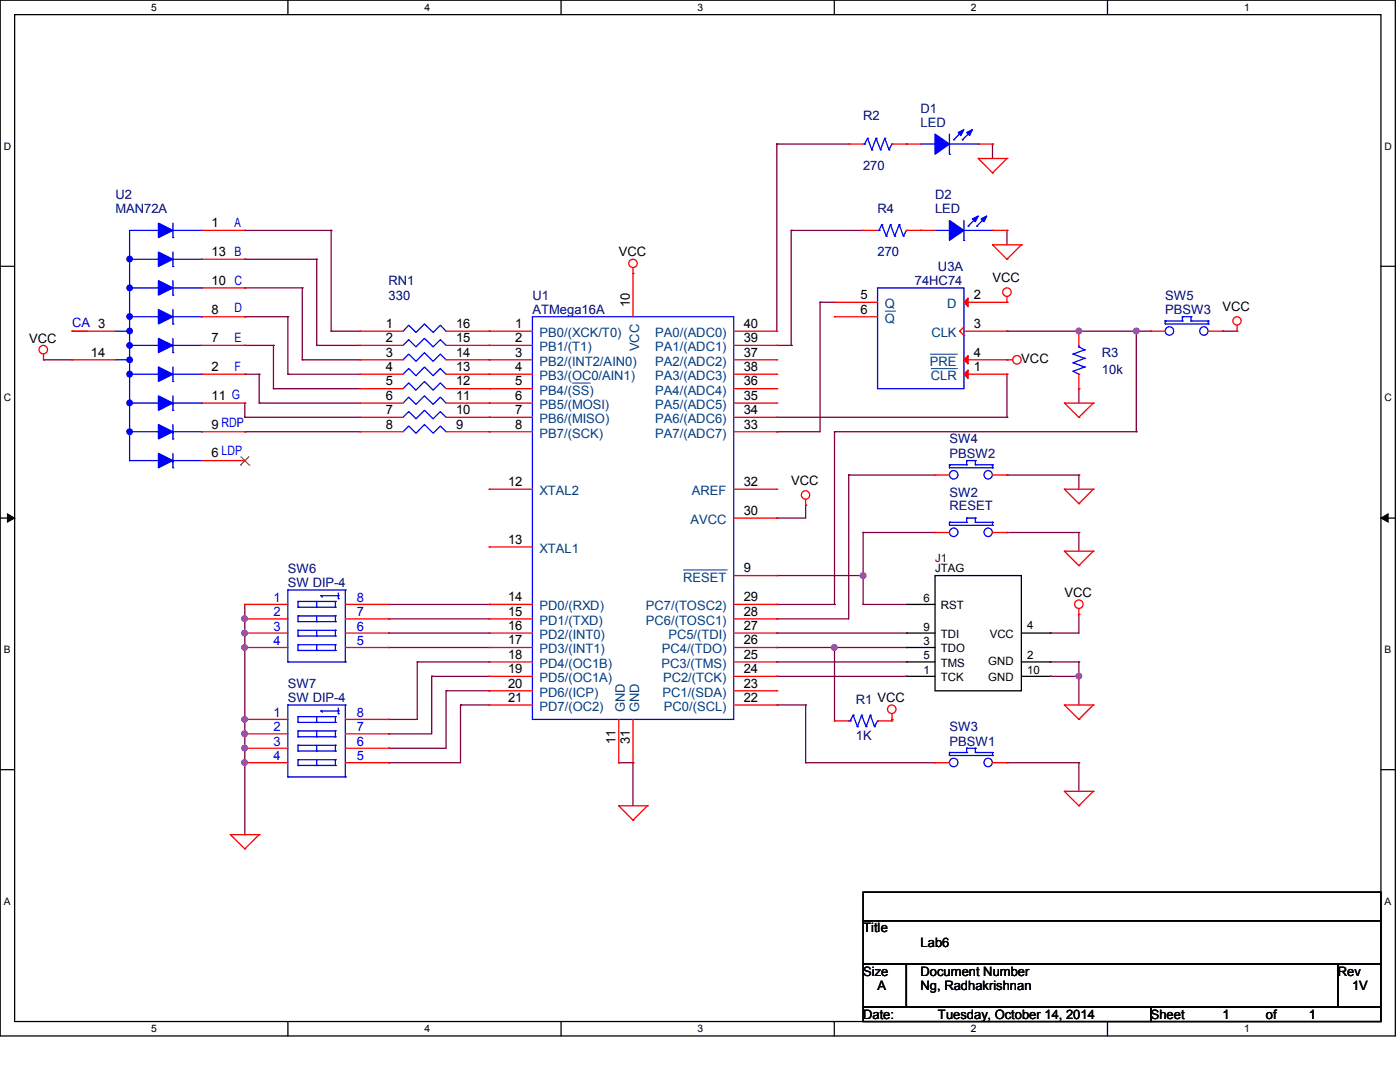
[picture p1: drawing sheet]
<svg xmlns="http://www.w3.org/2000/svg" width="279mm" height="216mm" viewBox="0 0 279 216" stroke-linecap="round" stroke-linejoin="round" font-family="sans-serif">
<path d="M0 0h278.5v206.7h-278.5zM2.9 2.9h272.7v200.9h-272.7z" fill="none" stroke="#000" stroke-width=".25"/>
<g fill="#fff">
<path d="M30.2 .3h1.1v2.3h-1.1z"/>
<path d="M30.2 204.1h1.1v2.3h-1.1z"/>
</g>
<path d="M57.4 0v2.9M57.4 203.8v2.9" fill="none" stroke="#000" stroke-width=".25"/>
<g fill="#fff">
<path d="M84.7 .3h1.1v2.3h-1.1z"/>
<path d="M84.7 204.1h1.1v2.3h-1.1z"/>
</g>
<path d="M112 0v2.9M112 203.8v2.9" fill="none" stroke="#000" stroke-width=".25"/>
<g fill="#fff">
<path d="M139.2 .3h1.1v2.3h-1.1z"/>
<path d="M139.2 204.1h1.1v2.3h-1.1z"/>
</g>
<path d="M166.5 0v2.9M166.5 203.8v2.9" fill="none" stroke="#000" stroke-width=".25"/>
<g fill="#fff">
<path d="M193.8 .3h1.1v2.3h-1.1z"/>
<path d="M193.8 204.1h1.1v2.3h-1.1z"/>
</g>
<path d="M221 0v2.9M221 203.8v2.9" fill="none" stroke="#000" stroke-width=".25"/>
<g fill="#fff">
<path d="M248.3 .3h1.1v2.3h-1.1z"/>
<path d="M248.3 204.1h1.1v2.3h-1.1z"/>
<path d="M.8 28h1.4v2.3h-1.4z"/>
<path d="M276.3 28h1.4v2.3h-1.4z"/>
<path d="M.8 78.2h1.4v2.3h-1.4z"/>
<path d="M276.3 78.2h1.4v2.3h-1.4z"/>
</g>
<path d="M0 53.1h2.9M275.6 53.1h2.9" fill="none" stroke="#000" stroke-width=".25"/>
<g fill="#fff">
<path d="M.8 128.5h1.3v2.2h-1.3z"/>
<path d="M276.3 128.5h1.3v2.2h-1.3z"/>
</g>
<path d="M0 103.4h2.9M275.6 103.4h2.9" fill="none" stroke="#000" stroke-width=".25"/>
<path d="M1.5 102.5l1.4 .9-1.4 .8zM275.6 103.4l1.4-.9v1.7z" fill="#000" stroke="#000" stroke-width=".2"/>
<g fill="#fff">
<path d="M.8 178.7h1.3v2.2h-1.3z"/>
<path d="M276.3 178.7h1.3v2.2h-1.3z"/>
</g>
<g fill="none" stroke="#000" stroke-width=".25">
<path d="M186.6 114.9h17.2v22.9h-17.2zM180.9 120.6h.1M180.9 126.3h.1M180.9 129.2h.1M180.9 132.1h.1M180.9 135h.1M180.9 120.6h5.7M180.9 126.3h5.7M180.9 129.2h5.7M180.9 132.1h5.7M180.9 135h5.7M203.8 126.3h5.8"/>
<path d="M203.8 132.1h5.8M203.8 135h5.8M209.6 126.3h.1M209.6 132.1h.1M209.6 135h.1M0 153.6h2.9M275.6 153.6h2.9M172.3 178h103.3v5.7h-103.3zM172.3 183.7h103.3v8.7h-103.3zM172.3 192.4h8.6v8.6h-8.6zM180.9 192.4h86.1v8.6h-86.1zM267 192.4h8.6v8.6h-8.6z"/>
<path d="M172.3 201h57.4v2.8h-57.4zM229.7 201h45.9v2.8h-45.9z"/>
</g>
<g fill="none" stroke="#800040" stroke-width=".25">
<path d="M155 28.7h.1M155 28.7v37.4M155 28.7h14.4M198.1 28.7h.1M198.1 28.7v2.9M48.9 57.4h.1M48.9 51.7h.1M48.9 46h.1M48.9 57.4h11.4M48.9 51.7h14.3M48.9 46h17.2M60.3 57.4h.1"/>
<path d="M60.3 57.4v14.4M63.2 51.7h.1M63.2 51.7v17.2M66.1 46h.1M66.1 46v20.1M157.9 46h.1M157.9 46h14.4M157.9 46v22.9M201 46h.1M201 46v2.9M8.7 71.8h.1M8.7 71.8h5.7"/>
<path d="M14.4 66.1h.1M14.4 66.1h3.2M48.9 74.7h.1M48.9 68.9h.1M48.9 63.2h.1M48.9 74.7h2.8M48.9 68.9h5.7M48.9 63.2h8.5M51.7 74.7h.1M51.7 74.7v5.7M54.6 68.9h.1M54.6 77.6h.1"/>
<path d="M54.6 68.9v8.7M54.6 77.6h17.2M57.4 63.2h.1M57.4 74.7h.1M57.4 74.7h14.4M57.4 63.2v11.5M60.3 71.8h.1M60.3 71.8h11.5M63.2 68.9h.1M63.2 68.9h8.6M66.1 66.1h.1M66.1 66.1h5.7"/>
<path d="M155 68.9h2.9M157.9 68.9h.1M163.7 60.3h.1M163.7 60.3v25.8h-8.7M163.7 60.3h2.8M201 66.1h.1M201 74.7h.1M201 66.1h28.7M201 74.7v8.6M215.3 77.6h.1M215.3 77.6v2.8M226.8 66.1h.1"/>
<path d="M226.8 66.1v20M229.7 66.1h.1M244 66.1h.1M244 66.1h2.9M48.9 80.4h.1M48.9 83.3h.1M48.9 86.1h.1M48.9 80.4v2.9M48.9 83.3h22.9M48.9 86.1h22.9M51.7 80.4h.1M51.7 80.4h20.1"/>
<path d="M155 86.1h.1M155 83.3h46M166.5 86.1h.1M166.5 86.1h60.3M166.5 86.1v34.5M169.4 94.8h.1M169.4 94.8v28.7h-14.4M169.4 94.8h17.2M201 94.8h.1M201 83.3h.1M201 94.8h14.3M215.3 94.8h.1"/>
<path d="M215.3 94.8v2.8M226.8 86.1h.1M155 103.4h.1M155 114.9h.1M155 114.9h17.3M160.8 100.8h.1M160.8 100.8v2.6h-5.8M172.3 106.3h.1M172.3 114.9h.1M172.3 106.3v14.3M172.3 106.3h14.3M201 106.3h.1"/>
<path d="M201 106.3h14.3M215.3 106.3h.1M215.3 106.3v3.7M48.9 123.5h.1M48.9 126.3h.1M48.9 129.2h.1M48.9 120.6v45.9M77.6 123.5h.1M77.6 126.3h.1M77.6 129.2h.1M77.6 123.5h20M77.6 129.2h20"/>
<path d="M77.6 120.6h20M77.6 126.3h20M83.3 132.1h.1M83.3 132.1v11.5h-5.7M83.3 132.1h14.3M86.1 135h.1M86.1 135v11.4h-8.5M86.1 135h11.5M89 137.8h.1M89 137.8v11.5h-11.4M89 137.8h8.6M97.6 120.6h.1"/>
<path d="M97.6 132.1h.1M97.6 137.8h.1M155 123.5h.1M155 129.2h.1M155 126.3h.1M155 132.1h.1M155 135h.1M155 120.6h.1M155 129.2h25.9M155 120.6h11.5M155 126.3h25.9M155 132.1h25.9"/>
<path d="M155 135h25.9M166.5 129.2h.1M166.5 120.6h.1M166.5 129.2v14.6M172.3 120.6h.1M172.3 120.6h8.6M209.6 126.3h.1M209.6 132.1h.1M209.6 135h.1M209.6 132.1h5.7M209.6 135h5.7M215.3 122.6h.1"/>
<path d="M215.3 132.1h.1M215.3 135h.1M215.3 122.6v3.7h-5.7M215.3 132.1v8.6M48.9 143.6h.1M48.9 146.4h.1M48.9 149.3h.1M48.9 152.2h.1M77.6 143.6h.1M77.6 146.4h.1M77.6 149.3h.1M77.6 152.2h.1"/>
<path d="M91.9 140.7h.1M91.9 140.7h5.7M91.9 140.7v11.5h-14.3M123.5 152.2h.1M123.5 152.2h2.8M126.3 152.2h.1M126.3 152.2v8.6M155 140.7h.1M155 140.7h5.8M160.8 140.7h.1M160.8 152.2h.1M160.8 140.7v11.5"/>
<path d="M160.8 152.2h25.8M178 143.6h.1M178 143.6v.2M201 152.2h.1M201 152.2h14.3M215.3 152.2h.1M215.3 152.2v5.7M48.9 166.5h.1"/>
</g>
<g fill="#f0f" stroke="#f0f" stroke-width=".25">
<circle cx="166.5" cy="129.2" r=".55"/>
<circle cx="172.3" cy="114.9" r=".55"/>
<circle cx="215.3" cy="134.9" r=".55"/>
<circle cx="215.3" cy="66" r=".55"/>
<circle cx="48.8" cy="123.4" r=".55"/>
<circle cx="48.8" cy="126.3" r=".55"/>
<circle cx="48.8" cy="129.2" r=".55"/>
<circle cx="48.8" cy="143.6" r=".55"/>
<circle cx="48.8" cy="146.4" r=".56"/>
<circle cx="48.8" cy="149.3" r=".55"/>
<circle cx="48.8" cy="152.1" r=".55"/>
<circle cx="226.8" cy="66" r=".55"/>
</g>
<g fill="none" stroke="#f00" stroke-width=".25">
<path d="M169.4 28.7h.1M169.4 28.7h2.9M178 28.7h5.7M180.9 28.7h.1M195.2 31.6h.1M195.2 31.6h5.8M195.2 31.6l2.9 2.9M195.2 28.7h2.9M198.1 34.5h.1M198.1 28.7h.1M201 31.6h.1M201 31.6l-2.9 2.9"/>
<path d="M40.2 46h8.7M40.2 51.7h8.7M40.2 57.4h8.7M48.9 46h.1M48.9 51.7h.1M48.9 57.4h.1M126.3 54.6h.1M126.3 53.4v9.8M172.3 46h.1M172.3 46h2.8M180.9 46h5.7M183.7 46h.1"/>
<path d="M198.1 48.9h.1M198.1 48.9h5.7M198.1 48.9l2.9 2.8M198.1 46h2.9M201 51.7h.1M201 46h.1M201 59.2v1.1M203.8 48.9h.1M203.8 48.9l-2.8 2.8M8.7 71.8h.1M8.7 70.7v1.1M14.4 66.1h.1"/>
<path d="M14.4 71.8h.1M14.4 71.8h8.6M14.4 66.1h8.6M40.2 63.2h8.7M40.2 74.7h8.7M40.2 68.9h8.7M48.9 63.2h.1M48.9 68.9h.1M48.9 74.7h.1M71.8 66.1h.1M71.8 68.9h.1M71.8 71.8h.1"/>
<path d="M71.8 74.7h.1M71.8 77.6h.1M71.8 71.8h8.6M71.8 66.1h8.6M71.8 74.7h8.6M71.8 68.9h8.6M71.8 77.6h8.6M89 71.8h17.3M89 66.1h17.3M89 74.7h17.3M89 68.9h17.3M89 77.6h17.3"/>
<path d="M97.6 77.6h.1M97.6 74.7h.1M97.6 71.8h.1M97.6 68.9h.1M97.6 66.1h.1M146.4 71.8h8.6M146.4 66.1h8.6M146.4 74.7h8.6M146.4 68.9h8.6M146.4 77.6h8.6M155 77.6h.1M155 71.8h.1"/>
<path d="M155 74.7h.1M155 68.9h.1M155 66.1h.1M166.5 60.3h.1M166.5 63.2h.1M166.5 60.3h8.6M166.5 63.2h8.6M191.5 66.1h.1M191.5 66.1l.9 .8M192.4 66.9h.1M192.4 71.8h9.7M192.4 60.3h8.6"/>
<path d="M192.4 65.2l-.9 .9M192.4 66.1h8.6M192.4 74.7h8.6M201 60.3h.1M201 71.8h.1M201 66.1h.1M201 74.7h.1M215.3 77.6h.1M215.3 66.1h.1M215.3 66.1v2.8M215.3 74.7v2.9M229.7 66.1h.1"/>
<path d="M229.7 66.1h2.8M241.1 66.1h2.9M244 66.1h.1M246.9 66.1h.1M246.9 64.9v1.2M40.2 80.4h8.7M40.2 86.1h8.7M40.2 91.9h8.7M48.9 80.4h.1M48.9 86.1h.1M48.9 91.9h.1M71.8 80.4h.1"/>
<path d="M71.8 83.3h.1M71.8 86.1h.1M71.8 80.4h8.6M71.8 83.3h8.6M71.8 86.1h8.6M89 80.4h17.3M89 83.3h17.3M89 86.1h17.3M97.6 86.1h.1M97.6 83.3h.1M97.6 80.4h.1M97.6 97.6h.1"/>
<path d="M97.6 97.6h8.7M146.4 97.6h8.6M146.4 80.4h8.6M146.4 83.3h8.6M146.4 86.1h8.6M155 86.1h.1M155 83.3h.1M155 80.4h.1M155 97.6h.1M160.8 99.7v1.1M186.6 94.8h.1M186.6 94.8h2.9"/>
<path d="M198.1 94.8h2.9M201 94.8h.1M212.4 97.6h.1M212.4 80.4h.1M212.4 97.6h5.8M212.4 97.6l2.9 2.9M212.4 80.4h5.8M212.4 80.4l2.9 2.9M215.3 83.3h.1M218.2 97.6h.1M218.2 80.4h.1M218.2 97.6l-2.9 2.9"/>
<path d="M218.2 80.4l-2.9 2.9M97.6 109.1h.1M97.6 109.1h8.7M146.4 114.9h8.6M146.4 103.4h8.6M155 114.9h.1M155 103.4h.1M160.8 100.8h.1M186.6 106.3h.1M186.6 106.3h2.9M198.1 106.3h2.9M201 106.3h.1"/>
<path d="M212.4 110h.1M212.4 110h5.8M212.4 110l2.9 2.9M215.3 100.5h.1M215.3 112.9h.1M218.2 110h.1M218.2 110l-2.9 2.9M48.9 120.6h.1M48.9 123.5h.1M48.9 126.3h.1M48.9 129.2h.1M48.9 120.6h8.5"/>
<path d="M48.9 123.5h8.5M48.9 126.3h8.5M48.9 129.2h8.5M68.9 120.6h8.7M68.9 123.5h8.7M68.9 126.3h8.7M68.9 129.2h8.7M77.6 120.6h.1M77.6 126.3h.1M77.6 129.2h.1M77.6 123.5h.1M97.6 120.6h.1"/>
<path d="M97.6 123.5h.1M97.6 126.3h.1M97.6 129.2h.1M97.6 132.1h.1M97.6 135h.1M97.6 137.8h.1M97.6 120.6h8.7M97.6 123.5h8.7M97.6 126.3h8.7M97.6 129.2h8.7M97.6 132.1h8.7M97.6 135h8.7"/>
<path d="M97.6 137.8h8.7M146.4 120.6h8.6M146.4 123.5h8.6M146.4 126.3h8.6M146.4 129.2h8.6M146.4 132.1h8.6M146.4 135h8.6M146.4 137.8h8.6M155 137.8h.1M155 135h.1M155 132.1h.1M155 129.2h.1"/>
<path d="M155 126.3h.1M155 123.5h.1M155 120.6h.1M215.3 122.6h.1M215.3 121.5v1.1M48.9 143.6h.1M48.9 146.4h.1M48.9 149.3h.1M48.9 152.2h.1M48.9 152.2h8.5M48.9 143.6h8.5M48.9 146.4h8.5"/>
<path d="M48.9 149.3h8.5M68.9 152.2h8.7M68.9 143.6h8.7M68.9 146.4h8.7M68.9 149.3h8.7M77.6 143.6h.1M77.6 149.3h.1M77.6 152.2h.1M77.6 146.4h.1M97.6 140.7h.1M97.6 140.7h8.7M123.5 152.2h.1"/>
<path d="M123.5 143.6v8.6M126.3 152.2h.1M126.3 143.6v8.6M146.4 140.7h8.6M155 140.7h.1M166.5 143.8h.1M166.5 143.8h2.9M175.1 143.8h2.9M178 143.6h.1M178 143.8h.1M178 142.4v1.2M186.6 152.2h.1"/>
<path d="M186.6 152.2h2.9M198.1 152.2h2.9M201 152.2h.1M212.4 157.9h.1M212.4 140.7h.1M212.4 157.9h5.8M212.4 157.9l2.9 2.9M212.4 140.7h5.8M212.4 140.7l2.9 2.9M215.3 143.6h.1M218.2 157.9h.1M218.2 140.7h.1"/>
<path d="M218.2 157.9l-2.9 2.9M218.2 140.7l-2.9 2.9M46 166.5h.1M46 166.5h5.7M46 166.5l2.9 2.9M48.9 169.4h.1M51.7 166.5h.1M51.7 166.5l-2.8 2.9M123.5 160.8h.1M123.5 160.8h5.7M123.5 160.8l2.8 2.9M126.3 163.7h.1"/>
<path d="M129.2 160.8h.1M129.2 160.8l-2.9 2.9M215.3 160.8h.1"/>
<circle cx="126.3" cy="52.6" r=".84"/>
<circle cx="201" cy="58.3" r=".85"/>
<circle cx="8.6" cy="69.8" r=".85"/>
<circle cx="202.9" cy="71.8" r=".85"/>
<circle cx="246.9" cy="64" r=".83"/>
<circle cx="160.8" cy="98.8" r=".83"/>
<circle cx="215.3" cy="120.6" r=".85"/>
<circle cx="178" cy="141.5" r=".85"/>
</g>
<g fill="none" stroke="#00f" stroke-width=".25">
<path d="M172.3 28.7h.3M172.6 28.7h.1M173.1 27.6h.1M173.1 27.6l-.5 1.1M173.1 27.6l.9 2.3M174 29.9h.1M174.8 27.6h.1M174.8 27.6l-.8 2.3M174.8 27.6l.9 2.3M175.7 29.9h.1M176.6 27.6h.1M176.6 27.6l-.9 2.3"/>
<path d="M176.6 27.6l.8 2.3M177.4 29.9h.1M178 28.7h.1M178 28.7l-.6 1.2M183.7 28.7h2.9M186.6 28.7h.1M189.5 30.8h.1M189.5 26.8v4M189.5 28.7h5.7M190.3 27.9h.1M192.1 27.9h.1M192.1 26.2l-1.8 1.7"/>
<path d="M193.8 26.2l-1.7 1.7M195.2 28.7h.1M25.9 51.7h5.7M25.9 57.4h5.7M31.6 46h.1M31.6 51.7h.1M31.6 57.4h.1M31.6 46h-5.7v45.9M34.5 47.4h.1M34.5 53.2h.1M34.5 58.9h.1M34.5 46h5.7"/>
<path d="M34.5 51.7h5.7M34.5 57.4h5.7M34.5 44.5v2.9M34.5 50.3v2.9M34.5 56v2.9M40.2 46h.1M40.2 51.7h.1M40.2 57.4h.1M175.1 57.4h17.3v20.2h-17.3zM175.1 46h.3M175.4 46h.1M176 44.8h.1"/>
<path d="M176 44.8l-.6 1.2M176 44.8l.9 2.3M176.9 47.1h.1M177.7 44.8h.1M177.7 44.8l-.8 2.3M177.7 44.8l.9 2.3M178.6 47.1h.1M179.5 44.8h.1M179.5 44.8l-.9 2.3M179.5 44.8l.8 2.3M180.3 47.1h.1M180.9 46h.1"/>
<path d="M180.9 46l-.6 1.1M186.6 46h2.9M189.5 46h.1M192.4 48h.1M192.4 44v4M192.4 46h5.7M193.2 45.1h.1M194.9 45.1h.1M194.9 43.4l-1.7 1.7M196.7 43.4l-1.8 1.7M198.1 46h.1M23 66.1h2.9"/>
<path d="M23 71.8h2.9M25.9 66.1h.1M25.9 71.8h.1M25.9 63.2h5.7M25.9 68.9h5.7M25.9 74.7h5.7M31.6 63.2h.1M31.6 68.9h.1M31.6 74.7h.1M34.5 68.9h.1M34.5 64.6h.1M34.5 70.4h.1"/>
<path d="M34.5 76.1h.1M34.5 63.2h5.7M34.5 68.9h5.7M34.5 74.7h5.7M34.5 61.8v2.8M34.5 67.5v2.9M34.5 73.2v2.9M34.5 79v2.9M40.2 63.2h.1M40.2 74.7h.1M80.4 66.1l1.2-1.2 1.4 1.4 1.7-1.7 1.7 1.7 1.5-1.4 1.1 1.2M80.4 68.9l1.2-1.1 1.4 1.4 1.7-1.7 1.7 1.7 1.5-1.4 1.1 1.1"/>
<path d="M80.4 71.8l1.2-1.1 1.4 1.4 1.7-1.7 1.7 1.7 1.5-1.4 1.1 1.1M80.4 74.7l1.2-1.2 1.4 1.5 1.7-1.8 1.7 1.8 1.5-1.5 1.1 1.2M80.4 77.6l1.2-1.2 1.4 1.5 1.7-1.8 1.7 1.8 1.5-1.5 1.1 1.2M106.3 63.2h40.1v80.4h-40.1zM214.2 70.7h.1M214.2 72.4h.1M214.2 74.1h.1M214.2 70.7l2.3 .8M214.2 72.4l2.3 .8M214.2 74.1l1.1 .6M215.3 74.7h.1M215.3 69.2h.1"/>
<path d="M215.3 69.2l1.2 .6M215.3 68.9v.3M216.5 69.8h.1M216.5 71.5h.1M216.5 73.2h.1M216.5 69.8l-2.3 .9M216.5 71.5l-2.3 .9M216.5 73.2l-2.3 .9M232.5 64.1h.1M232.5 64.1v.5h8.6M232.5 64.1h3.5M236 63.2h.1"/>
<path d="M236 64.1h.1M236 63.2h1.7M236 63.2v.9M237.7 64.1h.1M237.7 63.2h.1M237.7 64.1h3.4M237.7 63.2v.9M241.1 64.6h.1M241.1 64.1h.1M241.1 64.1v.5M25.9 91.9h.1M25.9 91.9h5.7"/>
<path d="M25.9 80.4h5.7M25.9 86.1h5.7M31.6 80.4h.1M31.6 86.1h.1M31.6 91.9h.1M34.5 81.9h.1M34.5 87.6h.1M34.5 93.3h.1M34.5 91.9h5.7M34.5 80.4h5.7M34.5 84.7v2.9M34.5 90.5v2.8"/>
<path d="M34.5 86.1h5.7M40.2 80.4h.1M40.2 86.1h.1M40.2 91.9h.1M80.4 80.4l1.2-1.2 1.4 1.5 1.7-1.7 1.7 1.7 1.5-1.5 1.1 1.2M80.4 83.3l1.2-1.2 1.4 1.5 1.7-1.7 1.7 1.7 1.5-1.5 1.1 1.2M80.4 86.1l1.2-1.1 1.4 1.4 1.7-1.7 1.7 1.7 1.5-1.4 1.1 1.1M189.5 92.8h.1M189.5 92.8v.5h8.6M189.5 92.8h3.4M192.9 91.9h.1M192.9 92.8h.1"/>
<path d="M192.9 91.9h1.7M192.9 91.9v.9M194.6 92.8h.1M194.6 91.9h.1M194.6 92.8h3.5M194.6 91.9v.9M198.1 93.3h.1M198.1 92.8h.1M198.1 92.8v.5M57.4 117.7h.1M57.4 117.7v14.4M57.4 117.7h11.5"/>
<path d="M64.1 118.9h.1M64.1 118.9l.2 .3M64.1 118.9h3.4M67.5 118.9h.1M67.5 119.5h.1M67.5 118.3v1.2M68.9 117.7h.1M68.9 117.7v14.4M189.5 104.2h.1M189.5 104.2v.6h8.6M189.5 104.2h3.4M192.9 103.4h.1"/>
<path d="M192.9 104.2h.1M192.9 103.4v.8M192.9 103.4h1.7M194.6 104.2h.1M194.6 103.4h.1M194.6 103.4v.8M194.6 104.2h3.5M198.1 104.8h.1M198.1 104.2h.1M198.1 104.2v.6M57.4 132.1h.1M57.4 132.1h11.5"/>
<path d="M59.5 121.2h.1M59.5 120h.1M59.5 124h.1M59.5 122.9h.1M59.5 126.9h.1M59.5 125.8h.1M59.5 129.8h.1M59.5 128.7h.1M59.5 120v1.2M59.5 122.9v1.1M59.5 125.8v1.1M59.5 128.7v1.1"/>
<path d="M59.5 120h7.4M59.5 121.2h7.4M59.5 122.9h7.4M59.5 124h7.4M59.5 125.8h7.4M59.5 126.9h7.4M59.5 128.7h7.4M59.5 129.8h7.4M63.2 121.2h.1M63.2 124h.1M63.2 126.9h.1M63.2 129.8h.1"/>
<path d="M63.2 120v1.2M63.2 122.9v1.1M63.2 125.8v1.1M63.2 128.7v1.1M66.9 120h.1M66.9 121.2h.1M66.9 122.9h.1M66.9 124h.1M66.9 125.8h.1M66.9 126.9h.1M66.9 128.7h.1M66.9 129.8h.1"/>
<path d="M66.9 120v1.2M66.9 122.9v1.1M66.9 125.8v1.1M66.9 128.7v1.1M68.9 132.1h.1M57.4 155h.1M57.4 140.7h.1M57.4 140.7v14.3M57.4 155h11.5M57.4 140.7h11.5M59.5 144.1h.1M59.5 143h.1"/>
<path d="M59.5 147h.1M59.5 145.8h.1M59.5 149.9h.1M59.5 148.7h.1M59.5 152.7h.1M59.5 151.6h.1M59.5 143h7.4M59.5 144.1h7.4M59.5 143v1.1M59.5 145.8v1.2M59.5 148.7v1.2M59.5 151.6v1.1"/>
<path d="M59.5 145.8h7.4M59.5 147h7.4M59.5 148.7h7.4M59.5 149.9h7.4M59.5 151.6h7.4M59.5 152.7h7.4M63.2 144.1h.1M63.2 147h.1M63.2 149.9h.1M63.2 152.7h.1M63.2 143v1.1M63.2 145.8v1.2"/>
<path d="M63.2 148.7v1.2M63.2 151.6v1.1M64.1 141.9h.1M64.1 141.9l.2 .2M64.1 141.9h3.4M66.9 143h.1M66.9 144.1h.1M66.9 145.8h.1M66.9 147h.1M66.9 148.7h.1M66.9 149.9h.1M66.9 151.6h.1"/>
<path d="M66.9 152.7h.1M66.9 143v1.1M66.9 145.8v1.2M66.9 148.7v1.2M66.9 151.6v1.1M67.5 141.9h.1M67.5 142.4h.1M67.5 141.3v1.1M68.9 155h.1M68.9 140.7h.1M68.9 140.7v14.3M169.4 143.8h.3"/>
<path d="M169.7 143.8h.1M170.3 142.7h.1M170.3 142.7l-.6 1.1M170.3 142.7l.8 2.3M171.1 145h.1M172 142.7h.1M172 142.7l-.9 2.3M172 142.7l.8 2.3M172.8 145h.1M173.7 142.7h.1M173.7 142.7l-.9 2.3M173.7 142.7l.8 2.3"/>
<path d="M174.5 145h.1M175.1 143.8h.1M175.1 143.8l-.6 1.2M189.5 150.2h.1M189.5 150.2v.5h8.6M189.5 150.2h3.4M192.9 149.3h.1M192.9 150.2h.1M192.9 149.3v.9M192.9 149.3h1.7M194.6 150.2h.1M194.6 149.3h.1"/>
<path d="M194.6 149.3v.9M194.6 150.2h3.5M198.1 150.7h.1M198.1 150.2h.1M198.1 150.2v.5"/>
<circle cx="233.4" cy="66" r=".85"/>
<circle cx="240.3" cy="66" r=".83"/>
<circle cx="190.3" cy="94.7" r=".85"/>
<circle cx="197.2" cy="94.7" r=".83"/>
<circle cx="190.3" cy="106.2" r=".85"/>
<circle cx="197.2" cy="106.2" r=".83"/>
<circle cx="190.3" cy="152.1" r=".85"/>
<circle cx="197.2" cy="152.1" r=".83"/>
</g>
<g fill="#00f" stroke="#00f" stroke-width=".25">
<path d="M189.5 44l2.9 2-2.9 2z" fill-rule="evenodd"/>
<path d="M195.8 43.7l1.1-.6-.5 1.1z" fill-rule="evenodd"/>
<path d="M194.1 43.7l1.1-.6-.6 1.1z" fill-rule="evenodd"/>
<path d="M186.6 26.8l2.9 1.9-2.9 2.1z" fill-rule="evenodd"/>
<path d="M192.9 26.5l1.2-.6-.6 1.2z" fill-rule="evenodd"/>
<path d="M191.2 26.5l1.2-.6-.6 1.2z" fill-rule="evenodd"/>
<path d="M31.6 50.3l2.9 1.4-2.9 1.5z" fill-rule="evenodd"/>
<path d="M31.6 56l2.9 1.4-2.9 1.5z" fill-rule="evenodd"/>
<path d="M31.6 61.8l2.9 1.4-2.9 1.4z" fill-rule="evenodd"/>
<path d="M31.6 67.5l2.9 1.4-2.9 1.5z" fill-rule="evenodd"/>
<path d="M31.6 73.2l2.9 1.5-2.9 1.4z" fill-rule="evenodd"/>
<path d="M31.6 79l2.9 1.4v.3v-.3l-2.9 1.5z" fill-rule="evenodd"/>
<path d="M31.6 44.5l2.9 1.5-2.9 1.4z" fill-rule="evenodd"/>
<path d="M31.6 84.7l2.9 1.4v.3v-.3l-2.9 1.5z" fill-rule="evenodd"/>
<path d="M31.6 90.5l2.9 1.4v.3v-.3l-2.9 1.4z" fill-rule="evenodd"/>
<circle cx="25.9" cy="51.7" r=".55"/>
<circle cx="25.9" cy="57.4" r=".55"/>
<circle cx="25.9" cy="63.2" r=".55"/>
<circle cx="25.9" cy="68.9" r=".55"/>
<circle cx="25.9" cy="74.7" r=".56"/>
<circle cx="25.9" cy="80.4" r=".55"/>
<circle cx="25.9" cy="86.1" r=".55"/>
<circle cx="25.9" cy="66" r=".55"/>
<circle cx="25.9" cy="71.8" r=".55"/>
</g>
<g fill="#f00" stroke="#f00" stroke-width=".25">
<path d="M192.4 60.3l.8-.8v1.7z"/>
<path d="M192.4 74.7l.8-.9v1.7z"/>
<path d="M192.4 71.8l.8-.8v1.6z"/>
</g>
<path d="M114.2 76.4h3.5M117.7 76.4h.1M176.6 62.1h2M178.6 62.1h.1M185.6 70.7h5.3M185.8 73.6h5.1M190.9 73.6h.1M190.9 70.7h.1M136.3 113.7h8.7M145 113.7h.1" fill="none" stroke="#004080" stroke-width=".2"/>
<path d="M48 92.8h.1M48 91.1l1.8 1.7M49.7 91.1l-1.7 1.7M49.8 92.8h.1" fill="none" stroke="#804000" stroke-width=".2"/>
<g font-size="2.6" fill="#000080">
<text x="172.3" y="23.9">R2</text>
<text x="183.7" y="22.5">D1</text>
<text x="183.7" y="25.4">LED</text>
<text x="172.3" y="34">270</text>
<text x="23" y="39.7">U2</text>
<text x="186.6" y="39.7">D2</text>
<text x="23" y="42.5">MAN72A</text>
<text x="175.1" y="42.5">R4</text>
<text x="186.6" y="42.5">LED</text>
<text x="175.1" y="51.2">270</text>
<text x="77.6" y="56.9">RN1</text>
<text x="77.6" y="59.8">330</text>
<text x="106.3" y="59.8">U1</text>
<text x="182.6" y="56.9">74HC74</text>
<text x="187.2" y="54.1">U3A</text>
<text x="232.5" y="59.8">SW5</text>
<text x="106.3" y="62.7">ATMega16A</text>
<text x="232.5" y="62.7">PBSW3</text>
<text x="219.9" y="71.2">R3</text>
<text x="219.9" y="74.7">10k</text>
<text x="189.5" y="88.5">SW4</text>
<text x="189.5" y="91.4">PBSW2</text>
<text x="189.5" y="99.1">SW2</text>
<text x="189.5" y="101.7">RESET</text>
<text x="57.4" y="114.3">SW6</text>
<text x="57.4" y="117.2">SW DIP-4</text>
<text x="57.4" y="137.3">SW7</text>
<text x="57.4" y="140.2">SW DIP-4</text>
<text x="170.8" y="140.4">R1 VCC</text>
<text x="170.8" y="147.6">1K</text>
<text x="189.5" y="145.9">SW3</text>
<text x="189.5" y="148.8">PBSW1</text>
</g>
<g font-size="2.6">
<text x="42.2" y="45.3">1</text>
<text x="42.2" y="51.1">13 B</text>
<text x="123.5" y="51.2">VCC</text>
<text x="42.2" y="56.8">10 C</text>
<text x="171.7" y="59.7">5</text>
<text x="194.3" y="59.7">2</text>
<text x="198.1" y="56.3">VCC</text>
<text x="42.2" y="62.6">8</text>
<text x="77" y="65.4">1</text>
<text x="91" y="65.4">16</text>
<text x="102.8" y="65.4">1</text>
<text x="125.7" y="61.2" transform="rotate(-90 125.7 61.2)">10</text>
<text x="148.4" y="65.4">40</text>
<text x="171.7" y="62.6">6</text>
<text x="194.3" y="65.4">3</text>
<text x="244" y="62.1">VCC</text>
<text x="5.8" y="68.4">VCC</text>
<text x="18.2" y="71.2">14</text>
<text x="42.2" y="68.3">7</text>
<text x="77" y="68.3">2</text>
<text x="77" y="71.2">3</text>
<text x="91" y="71.2">14</text>
<text x="91" y="68.3">15</text>
<text x="102.8" y="68.3">2</text>
<text x="102.8" y="71.2">3</text>
<text x="148.4" y="71.2">37</text>
<text x="148.4" y="68.3">39</text>
<text x="194.3" y="71.2">4</text>
<text x="42.2" y="74">2</text>
<text x="77" y="74">4</text>
<text x="77" y="76.9">5</text>
<text x="91" y="76.9">12</text>
<text x="91" y="74">13</text>
<text x="102.8" y="74">4</text>
<text x="102.8" y="76.9">5</text>
<text x="148.4" y="76.9">36</text>
<text x="148.4" y="74">38</text>
<text x="194.3" y="74">1</text>
<text x="203.8" y="72.4">VCC</text>
<text x="42.2" y="79.8">11 G</text>
<text x="77" y="79.8">6</text>
<text x="77" y="82.6">7</text>
<text x="91" y="82.6">10</text>
<text x="91" y="79.8">11</text>
<text x="102.8" y="79.8">6</text>
<text x="102.8" y="82.6">7</text>
<text x="148.4" y="82.6">34</text>
<text x="148.4" y="79.8">35</text>
<text x="42.2" y="85.5">9 RDP</text>
<text x="77" y="85.5">8</text>
<text x="91" y="85.5">9</text>
<text x="102.8" y="85.5">8</text>
<text x="148.4" y="85.5">33</text>
<text x="42.2" y="91.3">6 LDP</text>
<text x="101.4" y="97">12</text>
<text x="148.4" y="97">32</text>
<text x="157.9" y="96.8">VCC</text>
<text x="148.4" y="102.7">30</text>
<text x="101.4" y="108.5">13</text>
<text x="101.4" y="120">14</text>
<text x="148.4" y="114.2">9</text>
<text x="148.4" y="120">29</text>
<text x="212.4" y="119.2">VCC</text>
<text x="101.4" y="122.9">15</text>
<text x="101.4" y="125.7">16</text>
<text x="148.4" y="125.7">27</text>
<text x="148.4" y="122.9">28</text>
<text x="101.4" y="128.6">17</text>
<text x="101.4" y="131.4">18</text>
<text x="148.4" y="131.4">25</text>
<text x="148.4" y="128.6">26</text>
<text x="101.4" y="134.3">19</text>
<text x="101.4" y="137.2">20</text>
<text x="148.4" y="137.2">23</text>
<text x="148.4" y="134.3">24</text>
<text x="101.4" y="140">21</text>
<text x="148.4" y="140">22</text>
<text x="122.8" y="148.4" transform="rotate(-90 122.8 148.4)">11</text>
<text x="125.7" y="148.4" transform="rotate(-90 125.7 148.4)">31</text>
<text x="172.3" y="186.1">Title</text>
<text x="183.7" y="188.9">Lab6</text>
<text x="172.3" y="194.7">Size</text>
<text x="175.1" y="197.6">A</text>
<text x="183.7" y="194.7">Document Number</text>
<text x="183.7" y="197.6">Ng, Radhakrishnan</text>
<text x="267" y="194.7">Rev</text>
<text x="269.8" y="197.6">1V</text>
<text x="172.3" y="203.3">Date:</text>
<text x="187.2" y="203.3">Tuesday, October 14, 2014</text>
<text x="229.7" y="203.3">Sheet</text>
<text x="244" y="203.3">1</text>
<text x="252.6" y="203.3">of</text>
<text x="261.2" y="203.3">1</text>
</g>
<g font-size="2.6" fill="#00f">
<text x="46.8" y="45.3">A</text>
<text x="14.4" y="65.2">CA 3</text>
<text x="46.8" y="62.2">D</text>
<text x="46.8" y="68.2">E</text>
<text x="46.8" y="74">F</text>
<text x="54.6" y="120.1">1</text>
<text x="54.6" y="122.9">2</text>
<text x="54.6" y="125.8">3</text>
<text x="71.2" y="120.1">8</text>
<text x="71.2" y="122.9">7</text>
<text x="71.2" y="125.8">6</text>
<text x="54.6" y="128.7">4</text>
<text x="71.2" y="128.7">5</text>
<text x="54.6" y="143">1</text>
<text x="71.2" y="143">8</text>
<text x="54.6" y="145.9">2</text>
<text x="54.6" y="148.8">3</text>
<text x="71.2" y="145.9">7</text>
<text x="71.2" y="148.8">6</text>
<text x="54.6" y="151.6">4</text>
<text x="71.2" y="151.6">5</text>
</g>
<g font-size="2.6" fill="#004080">
<text x="176.6" y="61.5">Q</text>
<text x="176.6" y="64.4">Q</text>
<text x="189.1" y="61.5">D</text>
<text x="107.7" y="67.3">PB0/(XCK/T0)</text>
<text x="107.7" y="70.1">PB1/(T1)</text>
<text x="127.5" y="70.1" transform="rotate(-90 127.5 70.1)">VCC</text>
<text x="130.8" y="70.1">PA1/(ADC1)</text>
<text x="130.8" y="67.3">PA0/(ADC0)</text>
<text x="185.9" y="67.3">CLK</text>
<text x="107.7" y="73">PB2/(INT2/AIN0)</text>
<text x="107.7" y="75.9">PB3/(OC0/AIN1)</text>
<text x="130.8" y="73">PA2/(ADC2)</text>
<text x="130.8" y="75.9">PA3/(ADC3)</text>
<text x="185.6" y="73">PRE</text>
<text x="185.8" y="75.9">CLR</text>
<text x="107.7" y="78.7">PB4/(SS)</text>
<text x="107.7" y="81.6">PB5/(MOSI)</text>
<text x="130.8" y="81.6">PA5/(ADC5)</text>
<text x="130.8" y="78.7">PA4/(ADC4)</text>
<text x="107.7" y="84.5">PB6/(MISO)</text>
<text x="107.7" y="87.3">PB7/(SCK)</text>
<text x="130.8" y="87.3">PA7/(ADC7)</text>
<text x="130.8" y="84.5">PA6/(ADC6)</text>
<text x="107.7" y="98.8">XTAL2</text>
<text x="138.1" y="98.8">AREF</text>
<text x="137.8" y="104.6">AVCC</text>
<text x="107.7" y="110.3">XTAL1</text>
<text x="136.3" y="116">RESET</text>
<text x="107.7" y="121.8">PD0/(RXD)</text>
<text x="107.7" y="124.7">PD1/(TXD)</text>
<text x="128.9" y="124.7">PC6/(TOSC1)</text>
<text x="128.9" y="121.8">PC7/(TOSC2)</text>
<text x="107.7" y="127.5">PD2/(INT0)</text>
<text x="107.7" y="130.4">PD3/(INT1)</text>
<text x="132.1" y="130.4">PC4/(TDO)</text>
<text x="133.4" y="127.5">PC5/(TDI)</text>
<text x="107.7" y="133.3">PD4/(OC1B)</text>
<text x="107.7" y="136.1">PD5/(OC1A)</text>
<text x="132" y="133.3">PC3/(TMS)</text>
<text x="132.3" y="136.1">PC2/(TCK)</text>
<text x="107.7" y="139">PD6/(ICP)</text>
<text x="107.7" y="141.9">PD7/(OC2)</text>
<text x="124.7" y="142.1" transform="rotate(-90 124.7 142.1)">GND</text>
<text x="127.5" y="142.1" transform="rotate(-90 127.5 142.1)">GND</text>
<text x="132.2" y="139">PC1/(SDA)</text>
<text x="132.5" y="141.9">PC0/(SCL)</text>
</g>
<text font-size="2.3" fill="#400040" x="186.6" y="112.1">J1</text>
<g font-size="2.3">
<text x="186.6" y="114">JTAG</text>
<text x="184.3" y="120.1">6</text>
<text x="184.3" y="125.8">9</text>
<text x="187.7" y="121.5">RST</text>
<text x="205" y="125.6">4</text>
<text x="184.3" y="128.7">3</text>
<text x="184.3" y="131.6">5</text>
<text x="187.7" y="127.3">TDI</text>
<text x="187.7" y="130.1">TDO</text>
<text x="197.5" y="127.3">VCC</text>
<text x="205" y="131.6">2</text>
<text x="184.3" y="134.4">1</text>
<text x="187.7" y="133">TMS</text>
<text x="187.7" y="135.9">TCK</text>
<text x="197.2" y="132.7">GND</text>
<text x="197.2" y="135.9">GND</text>
<text x="205" y="134.4">10</text>
</g>
<g font-size="2">
<text x="30.2" y="2.2">5</text>
<text x="84.7" y="2.2">4</text>
<text x="139.2" y="2.2">3</text>
<text x="193.8" y="2.2">2</text>
<text x="248.3" y="2.2">1</text>
<text x=".8" y="29.9">D</text>
<text x="276.3" y="29.9">D</text>
<text x=".8" y="80.1">C</text>
<text x="276.3" y="80.1">C</text>
<text x=".8" y="130.3">B</text>
<text x="276.3" y="130.3">B</text>
<text x=".8" y="180.5">A</text>
<text x="276.3" y="180.5">A</text>
<text x="30.2" y="206">5</text>
<text x="84.7" y="206">4</text>
<text x="139.2" y="206">3</text>
<text x="193.8" y="206">2</text>
<text x="248.3" y="206">1</text>
</g>
</svg>
